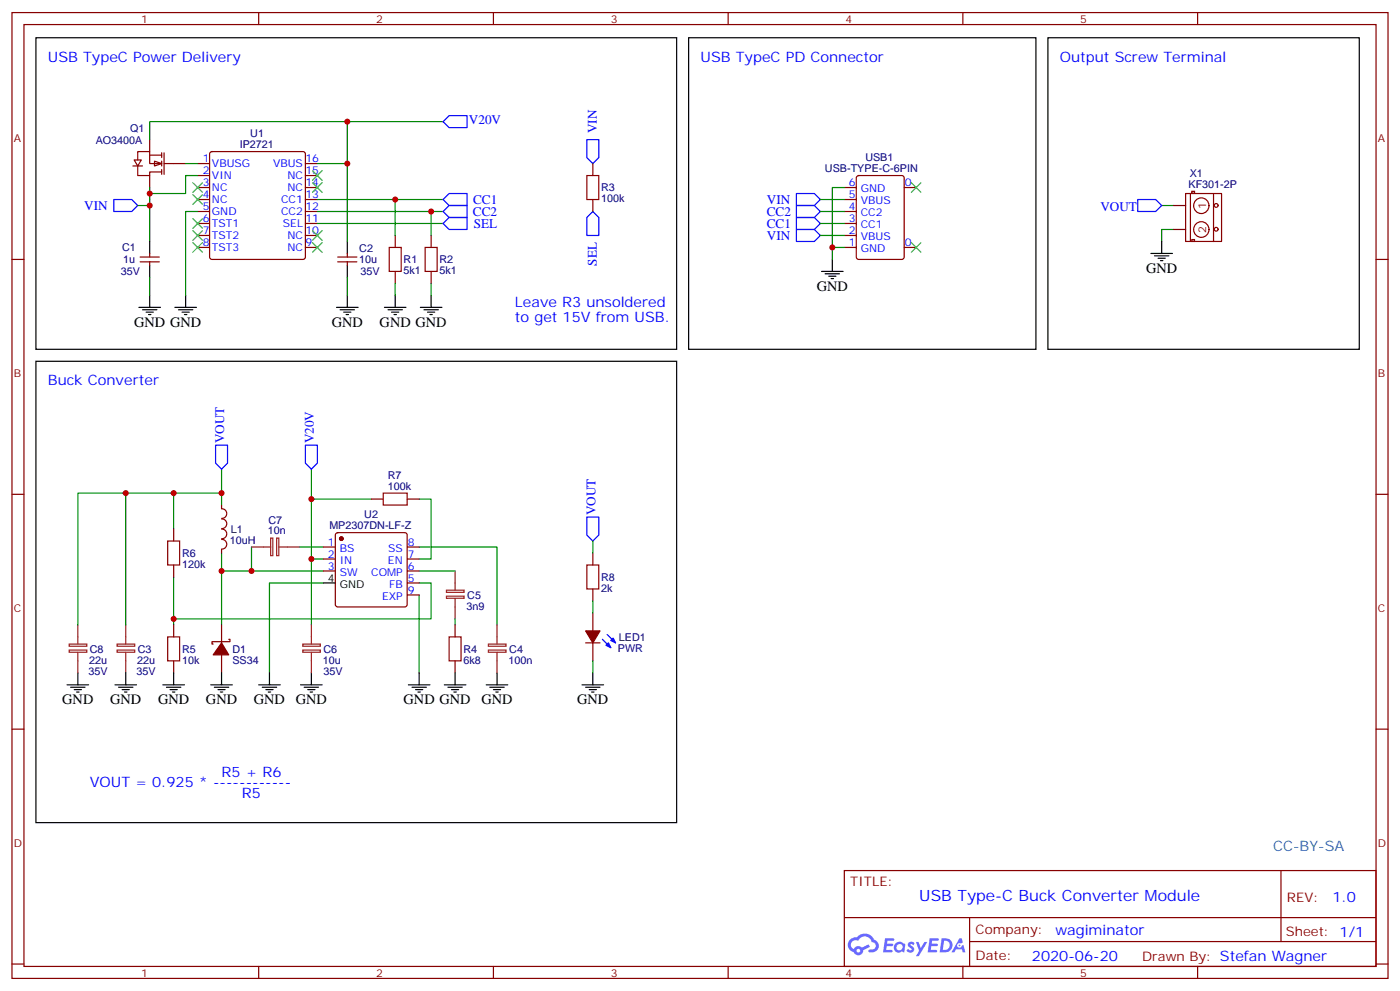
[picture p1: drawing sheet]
<svg xmlns="http://www.w3.org/2000/svg" width="412mm" height="292mm" viewBox="0 0 412 292" stroke-linecap="round" stroke-linejoin="round" font-family="sans-serif">
<g fill="none" stroke="#870000" stroke-width=".35">
<path d="M3.5 3.7h405.4v284.3h-405.4zM7.1 7.2h398.2v277.3h-398.2zM76.2 3.7v3.5M145.3 3.7v3.5M214.5 3.7v3.5M283.6 3.7v3.5M352.8 3.7v3.5M3.5 76.4h3.6M405.3 76.4h3.6M3.5 145.5h3.6M405.3 145.5h3.6M3.5 214.7h3.6"/>
<path d="M405.3 214.7h3.6M248.7 256.3h156.6v28.2h-156.6zM377.3 256.3v20.9M248.7 270.1h156.5M285.6 277.2h119.6M285.6 270.1v14.2M3.5 283.8h3.6M76.2 284.5v3.5M145.3 284.5v3.5M214.5 284.5v3.5M283.6 284.5v3.5M352.8 284.5v3.5"/>
<path d="M405.3 283.8h3.6"/>
</g>
<g fill="#5487ff">
<path d="M267.7 277.5a1.22 1.22 0 0 1 1.7 .2l-.4 .6a.47 .47 0 0 0-.3-.4 .47 .47 0 0 0-.5 .2l.1 .2a1.14 1.14 0 0 1 .8 1.8 1.14 1.14 0 0 1-1.9 0l-.2-.2 .5-.6 .7 .5a.29 .29 0 0 0 .3-.3 .29 .29 0 0 0-.2-.3 1.04 1.04 0 0 1-.6-1.7z"/>
<path d="M260.7 276.2h2.4l.3 .2-.2 .5-1.8 .1-.1 .8h1.5l.3 .4-.3 .4h-1.6l-.2 1.1h1.7l.2 .3-.2 .3-2.6 .1z"/>
<path d="M273.8 276.2h2.4l.3 .2-.1 .5-1.8 .1-.2 .8h1.6l.3 .4-.4 .4-1.6-.1-.1 1.1 1.7 .1 .2 .3-.2 .3-2.6 .1z"/>
<path d="M282.6 276.2h.7l.3 1.3-.6 .3a.69 .69 0 0 0-1 .3 .69 .69 0 0 0 .4 .9 .69 .69 0 0 0 .9-.6l.5-.2 .6 2.2h-.8l-.2-.9h-1.8l-.5 .9h-.8z"/>
<path d="M269.8 277.3h.8l.6 1.8 1.1-1.8h.9l-2.6 4.2h-.8l.9-1.5z"/>
<path d="M277.4 276.2l-.6 4.2h1.3a2.11 2.11 0 0 0 2.5-2.1 2.11 2.11 0 0 0-2.5-2.1zM278.1 277a1.39 1.39 0 0 1 1.7 1.4 1.39 1.39 0 0 1-1.8 1.2h-.3z"/>
<path d="M263.7 277.8a1.54 1.54 0 0 0-.1 2.2 1.54 1.54 0 0 0 2.2 .1l.6 .3 .3-2.3-.2-.3h-.4a1.49 1.49 0 0 0-2.4 0zM264 278.8a.94 .94 0 0 1 1.8 0 .94 .94 0 0 1-1.8 0z"/>
<path d="M250.4 276.6a2.18 2.18 0 0 0 1.1 3.7 1.44 1.44 0 0 0 1.6 .9 1.44 1.44 0 0 0 1.2-1.4l2-1.1-.5-.7-1.9 1a1.47 1.47 0 0 0-2.4 .4 1.39 1.39 0 0 1-.7-1.9 1.39 1.39 0 0 1 2-.5 2.12 2.12 0 0 1 2.2-1.3 2.12 2.12 0 0 1 1.9 1.7 1.14 1.14 0 0 1 1.1 1.4 1.14 1.14 0 0 1-1.7 .7 .43 .43 0 0 0-.5 .4 .43 .43 0 0 0 .4 .5 1.98 1.98 0 0 0 2.5-1.2 1.98 1.98 0 0 0-1.2-2.6 3.1 3.1 0 0 0-5.3-.6l-.9 .1zM252.3 279.9a.55 .55 0 0 1 1.1 0 .55 .55 0 0 1-1.1 0z"/>
<circle cx="282.6" cy="278.3" r=".26"/>
</g>
<path d="M10.6 11.1h188.7v91.7h-188.7zM202.8 11.1h102.4v91.7h-102.4zM308.7 11.1h91.7v91.7h-91.7zM339 74.6h6.4M340.1 75.3h4.2M341.1 76h2.2M341.8 76.7h.7M342.2 71.1v3.5" fill="none" stroke="#000" stroke-width=".35"/>
<path d="M172.9 41.1h3.5v5.3l-1.8 1.8-1.7-1.8zM335.1 58.7h5.3l1.8 1.8-1.8 1.8h-5.3zM174.6 62.3l1.8 1.7v5.3h-3.5v-5.3z" fill="none" stroke="#00f" stroke-width=".35"/>
<path d="M172.9 51.7h3.5v7h-3.5z" fill="none" stroke="#a10000" stroke-width=".35"/>
<g fill="none" stroke="#870000" stroke-width=".35">
<path d="M58.2 48.2h3.5M58.2 51.7h3.5M58.2 55.2h3.5M58.2 58.7h3.5M62 44.8l.4-.2h26.9l.5 .2 .2 .5v30.4l-.3 .5-.4 .2h-26.9l-.5-.3-.2-.4v-30.4zM90 48.2h3.5M90 51.7h3.5M90 55.2h3.5M90 58.7h3.5M174.6 48.2v3.5M174.6 58.7v3.6M349.2 57h10.6v14.1h-10.6z"/>
<path d="M350.7 57v14.1M351.1 56.3h.8v.6h-.8zM357.5 57v14.1M58.2 62.3h3.5M58.2 65.8h3.5M58.2 69.3h3.5M58.2 72.8h3.5M90 62.3h3.5M90 65.8h3.5M90 69.3h3.5M90 72.8h3.5M351.1 70.5h.8v.6h-.8z"/>
<circle cx="353.8" cy="60.6" r="2.28"/>
<circle cx="353.8" cy="67.6" r="2.28"/>
<circle cx="358.3" cy="60.5" r=".56"/>
<circle cx="358.3" cy="67.5" r=".56"/>
</g>
<path d="M342.2 60.5h3.5M345.7 67.6h-3.5v3.5" fill="none" stroke="#008700" stroke-width=".35"/>
<path d="M345.7 60.5h3.5M345.7 67.6h3.5" fill="none" stroke="#800000" stroke-width=".35"/>
<g fill="#fff" stroke="#870000" stroke-width=".35">
<path d="M45.5 47.4l2.1 .8-2.1 .7z"/>
<path d="M39.5 47.1h2.1l-1 1.8z"/>
</g>
<g fill="none" stroke="#870000" stroke-width=".35">
<path d="M39.2 48.9h2.8M40.6 48.9v2.8h3.5v-1.1h3.5M40.6 47.1v-2.5h3.5v3.6h3.5M44.1 45.7h3.5M44.1 41.1v3.5M44.1 51.7v3.5M47.6 45v1.4M47.6 47.4v1.5M47.6 49.9v1.4M48.3 45v6.3M48.3 48.2h6.4M248.7 58.7h3.5"/>
<path d="M248.7 55.2h3.5M252.5 51.9l.4-.2h12.7l.7 .4v23.6l-.4 .6-13 .1-.6-.5-.1-23.5zM266.3 55.2h3.6M41.3 77.1h5.6M41.3 75.7h5.6M44.1 74.6v1.1M44.1 77.1v1M99.5 77.1h5.6M99.5 75.7h5.6M102.3 74.6v1.1M102.3 77.1v1M116.4 69.3v3.5"/>
<path d="M116.4 79.9v3.5M127 69.3v3.5M127 79.9v3.5M248.7 72.8h3.5M248.7 69.3h3.5M248.7 65.8h3.5M248.7 62.3h3.5M266.3 72.8h3.6M51.2 155.8v3.5M65.3 148.7v1.1M65.3 149.8a1.41 1.41 0 0 1 1.5 1.4 1.41 1.41 0 0 1-1.5 1.4M65.3 158.8a1.41 1.41 0 0 1 1.5 1.4 1.41 1.41 0 0 1-1.5 1.4"/>
<path d="M65.3 155.8a1.41 1.41 0 0 1 1.5 1.4 1.41 1.41 0 0 1-1.5 1.4M65.3 152.8a1.41 1.41 0 0 1 1.5 1.4 1.41 1.41 0 0 1-1.5 1.4M99 157l.5-.2h19.7l.5 .2 .2 .5v20.5l-.2 .5-.5 .2h-19.7l-.5-.3-.2-.4v-20.5zM109.4 146.9h3.5M119.9 146.9h3.6M51.2 166.3v3.6M65.3 161.7v1.1M95.2 161h3.6M95.2 164.6h3.6M95.2 168.1h3.6M119.9 161h3.6M119.9 164.6h3.6"/>
<path d="M119.9 168.1h3.6M119.9 171.6h3.6M119.9 175.2h3.6M174.6 162.8v3.5M174.6 173.4v3.5M51.2 184v3.5M51.2 194.6v3.5M65.3 184v5.3M65.3 192.8v5.3M67.4 188.2h.3v.7h-5.3v.7h.4M134.1 184v3.5M134.1 194.6v3.5"/>
<path d="M172.5 189.3h4.2M174.6 180.4v5.3M174.6 189.3v5.3"/>
</g>
<g fill="none" stroke="#008700" stroke-width=".35">
<path d="M102.3 35.8v12.4h-8.8M130.5 35.8h-86.4v5.3M44.1 55.2v15.9M54.7 48.2h3.5M58.2 51.7h-3.5v5.3h-10.6M93.5 58.7h37M102.3 48.2v22.9M116.4 58.7v10.6M241.7 58.7h7M248.7 55.2h-3.5v17.6M40.6 60.5h3.5M58.2 62.3h-3.5v24.7"/>
<path d="M93.5 62.3h37M93.5 65.8h37M127 62.3v7M241.7 62.3h7M241.7 65.8h7M241.7 69.3h7M248.7 72.8h-3.5v3.6M44.1 81.7v5.3M102.3 81.7v5.3M116.4 83.4v3.6M127 83.4v3.6M65.3 138.1v7.1h-28.3v38.8"/>
<path d="M91.7 138.1v26.5h3.5M37 145.2h-14.1v38.8M51.2 145.2v10.6M65.3 145.2v3.5M91.7 146.9h17.7M123.5 146.9h3.5v17.7h-3.5M174.6 159.3v3.5M51.2 169.9v14.1M65.3 162.8v5.3h29.9M65.3 168.1v15.9M74.1 161v7.1M88.2 161h7"/>
<path d="M91.7 164.6v19.4M95.2 171.6h-15.8v26.5M123.5 161h22.9v23M123.5 171.6h3.5v10.6h-75.8M123.5 175.2v22.9M123.5 168.1h10.6M174.6 176.9v3.5M134.1 182.2v1.8M174.6 194.6v3.5"/>
</g>
<g fill="none" stroke="#000" stroke-width=".35">
<path d="M44.1 71.1v3.5M44.1 78.1v3.6M102.3 71.1v3.5M102.3 78.1v3.6M242 79.9h6.4M245.2 76.4v3.5M40.9 90.5h6.4M42 91.2h4.2M43 91.9h2.2M43.7 92.6h.7M44.1 87v3.5M51.5 90.5h6.4"/>
<path d="M52.6 91.2h4.2M53.6 91.9h2.1M54.3 92.6h.7M54.7 87v3.5M99.1 90.5h6.4M100.2 91.2h4.2M101.2 91.9h2.2M102 92.6h.7M102.3 87v3.5M113.2 90.5h6.4M114.3 91.2h4.2M115.4 91.9h2.1"/>
<path d="M116.1 92.6h.7M116.4 87v3.5M123.8 90.5h6.4M124.9 91.2h4.2M125.9 91.9h2.2M126.6 92.6h.8M127 87v3.5M243.1 80.6h4.2M244.1 81.3h2.1M244.8 82h.7M10.6 106.4h188.7v135.8h-188.7zM95.2 171.6h3.6"/>
<path d="M22.9 198.1v3.5M37 198.1v3.5M51.2 198.1v3.5M65.3 198.1v3.5M79.4 198.1v3.5M91.7 198.1v3.5M123.5 198.1v3.5M134.1 198.1v3.5M146.4 198.1v3.5M174.6 198.1v3.5M19.8 201.6h6.3M20.8 202.3h4.2"/>
<path d="M21.9 203h2.1M22.6 203.7h.7M33.9 201.6h6.3M34.9 202.3h4.3M36 203h2.1M36.7 203.7h.7M48 201.6h6.3M49 202.3h4.3M50.1 203h2.1M50.8 203.7h.7M62.1 201.6h6.3M63.1 202.3h4.3"/>
<path d="M64.2 203h2.1M64.9 203.7h.7M76.2 201.6h6.3M77.3 202.3h4.2M78.3 203h2.1M79 203.7h.7M88.5 201.6h6.4M89.6 202.3h4.2M90.7 203h2.1M91.4 203.7h.7M120.3 201.6h6.3M121.4 202.3h4.2"/>
<path d="M122.4 203h2.1M123.1 203.7h.7M130.9 201.6h6.3M131.9 202.3h4.3M133 203h2.1M133.7 203.7h.7M143.2 201.6h6.4M144.3 202.3h4.2M145.3 203h2.2M146 203.7h.8M171.4 201.6h6.4M172.5 202.3h4.2"/>
<path d="M173.6 203h2.1M174.3 203.7h.7"/>
</g>
<g fill="none" stroke="#3c3" stroke-width=".35">
<path d="M56.8 53.8l2.8 2.8M56.8 57.3l2.8 2.8M59.6 53.8l-2.8 2.8M59.6 57.3l-2.8 2.8M92.1 50.3l2.8 2.8M92.1 53.8l2.8 2.8M94.9 50.3l-2.8 2.8M94.9 53.8l-2.8 2.8M268.5 53.8l2.8 2.8M271.3 53.8l-2.8 2.8M56.8 64.4l2.8 2.8M56.8 67.9l2.8 2.8"/>
<path d="M56.8 71.4l2.8 2.9M59.6 64.4l-2.8 2.8M59.6 67.9l-2.8 2.8M59.6 71.4l-2.8 2.9M92.1 67.9l2.8 2.8M92.1 71.4l2.8 2.9M94.9 67.9l-2.8 2.8M94.9 71.4l-2.8 2.9M268.5 71.4l2.8 2.9M271.3 71.4l-2.8 2.9"/>
</g>
<g fill="none" stroke="#00f" stroke-width=".35">
<path d="M130.5 35.8l1.8-1.8h5.3v3.6h-5.3zM33.5 58.7h5.3l1.8 1.8-1.8 1.8h-5.3zM130.5 58.7l1.8-1.7h5.3v3.5h-5.3zM234.6 57h5.3l1.8 1.7-1.8 1.8h-5.3zM130.5 62.3l1.8-1.8h5.3v3.5h-5.3zM130.5 65.8l1.8-1.8h5.3v3.6h-5.3zM234.6 60.5h5.3l1.8 1.8-1.8 1.7h-5.3zM234.6 64h5.3l1.8 1.8-1.8 1.8h-5.3zM234.6 67.6h5.3l1.8 1.7-1.8 1.8h-5.3zM63.5 131.1h3.5v5.2l-1.7 1.8-1.8-1.8zM90 131.1h3.5v5.2l-1.8 1.8-1.7-1.8zM172.9 152.2h3.5v5.3l-1.8 1.8-1.7-1.8z"/>
<path d="M177.4 188.2l2.5 2.5M178.9 186.8l2.4 2.5"/>
</g>
<path d="M114.7 72.8h3.5v7.1h-3.5zM125.2 72.8h3.6v7.1h-3.6zM49.4 159.3h3.5v7h-3.5zM112.9 145.2h7v3.5h-7zM172.9 166.3h3.5v7.1h-3.5zM49.4 187.5h3.5v7.1h-3.5zM132.3 187.5h3.5v7.1h-3.5z" fill="none" stroke="#a10000" stroke-width=".35"/>
<g fill="none" stroke="#8c2424" stroke-width=".35">
<path d="M79.7 158.4h.7v5.2h-.7zM81.5 158.4h.6v5.2h-.6zM74.1 161h5.6M82.2 161h6M131.5 175.5h5.2v.6h-5.2zM131.5 173.7h5.2v.7h-5.2zM134.1 168.1v5.6M134.1 176.2v6M20.4 191.4h5.2v.6h-5.2zM20.4 189.6h5.2v.7h-5.2zM22.9 184v5.6M22.9 192.1v6"/>
<path d="M34.5 191.4h5.2v.6h-5.2zM34.5 189.6h5.2v.7h-5.2zM37 184v5.6M37 192.1v6M89.2 191.4h5.2v.6h-5.2zM89.2 189.6h5.2v.7h-5.2zM91.7 184v5.6M91.7 192.1v6M143.9 191.4h5.1v.6h-5.1zM143.9 189.6h5.1v.7h-5.1zM146.4 184v5.6M146.4 192.1v6"/>
</g>
<g fill="#870000" stroke="#870000" stroke-width=".35">
<path d="M65.3 189.3l2.1 3.5h-4.6z"/>
<path d="M172.5 185.7h4.2l-2.1 3.6z"/>
<circle cx="100.5" cy="158.6" r=".53"/>
</g>
<g fill="#00f" stroke="#00f" stroke-width=".35">
<path d="M178.5 190l.7-.7 .7 1.4z"/>
<path d="M179.9 188.6l.7-.7 .7 1.4z"/>
</g>
<g fill="#c00">
<circle cx="37" cy="145.2" r=".88"/>
<circle cx="116.4" cy="58.7" r=".88"/>
<circle cx="102.3" cy="35.8" r=".88"/>
<circle cx="245.2" cy="72.8" r=".88"/>
<circle cx="102.3" cy="48.2" r=".88"/>
<circle cx="44.1" cy="57" r=".88"/>
<circle cx="127" cy="62.3" r=".88"/>
<circle cx="44.1" cy="60.5" r=".88"/>
<circle cx="51.2" cy="182.2" r=".88"/>
<circle cx="91.7" cy="164.6" r=".88"/>
<circle cx="65.3" cy="168.1" r=".88"/>
<circle cx="74.1" cy="168.1" r=".88"/>
<circle cx="91.7" cy="146.9" r=".88"/>
<circle cx="51.2" cy="145.2" r=".88"/>
<circle cx="65.3" cy="145.2" r=".88"/>
</g>
<text font-size="4.6" fill="#00f" x="270.8" y="265.3">USB Type-C Buck Converter Module</text>
<g font-size="4.2" fill="#00f">
<text x="14.1" y="18.2">USB TypeC Power Delivery</text>
<text x="206.4" y="18.2">USB TypeC PD Connector</text>
<text x="312.2" y="18.2">Output Screw Terminal</text>
<text x="151.7" y="90.5">Leave R3 unsoldered</text>
<text x="151.7" y="94.7">to get 15V from USB.</text>
<text x="14.1" y="113.4">Buck Converter</text>
<text x="26.5" y="231.6">VOUT = 0.925 * ------------</text>
<text x="65.3" y="228.9">R5 + R6</text>
<text x="71.3" y="234.9">R5</text>
<text x="392.5" y="265.6">1.0</text>
<text x="310.9" y="275.1">wagiminator</text>
<text x="304" y="282.9">2020-06-20</text>
</g>
<g font-size="4.2">
<text x="337.6" y="80.3">GND</text>
<text x="240.6" y="85.5">GND</text>
<text x="39.5" y="96.1">GND GND</text>
<text x="97.7" y="96.1">GND</text>
<text x="111.8" y="96.1">GND GND</text>
<text x="18.3" y="207.3">GND</text>
<text x="32.5" y="207.3">GND</text>
<text x="46.6" y="207.3">GND</text>
<text x="60.7" y="207.3">GND</text>
<text x="74.8" y="207.3">GND</text>
<text x="87.1" y="207.3">GND</text>
<text x="118.9" y="207.3">GND GND</text>
<text x="141.8" y="207.3">GND</text>
<text x="170" y="207.3">GND</text>
</g>
<text font-size="4.2" fill="#0099b0" x="375" y="250.6">CC-BY-SA</text>
<g font-size="3.9" fill="#00f">
<text x="138.1" y="36.6">V20V</text>
<text x="175.8" y="39.2" transform="rotate(-90 175.8 39.2)">VIN</text>
<text x="24.8" y="61.8">VIN</text>
<text x="139.3" y="63.6">CC2</text>
<text x="139.4" y="60">CC1</text>
<text x="225.9" y="60">VIN</text>
<text x="225.9" y="63.6">CC2</text>
<text x="324.1" y="62.2">VOUT</text>
<text x="139.6" y="67.1">SEL</text>
<text x="225.9" y="67.1">CC1</text>
<text x="225.9" y="70.6">VIN</text>
<text x="175.8" y="78.2" transform="rotate(-90 175.8 78.2)">SEL</text>
<text x="66.1" y="130.5" transform="rotate(-90 66.1 130.5)">VOUT</text>
<text x="92.5" y="130.5" transform="rotate(-90 92.5 130.5)">V20V</text>
<text x="175.4" y="151.6" transform="rotate(-90 175.4 151.6)">VOUT</text>
</g>
<g font-size="3.9" fill="#800">
<text x="250.5" y="260.9">TITLE:</text>
<text x="379.1" y="265.6">REV:</text>
<text x="287.4" y="275.1">Company:</text>
<text x="378.7" y="275.7">Sheet: 1/1</text>
<text x="287.4" y="282.8">Date:</text>
<text x="336.4" y="282.8">Drawn By: Stefan Wagner</text>
</g>
<g font-size="3.2" fill="#800">
<text x="41.6" y="6.7">1</text>
<text x="110.8" y="6.7">2</text>
<text x="179.9" y="6.7">3</text>
<text x="249.1" y="6.7">4</text>
<text x="318.2" y="6.7">5</text>
<text x="4.1" y="41.8">A</text>
<text x="405.9" y="41.8">A</text>
<text x="355.3" y="61.6" transform="rotate(-90 355.3 61.6)">1</text>
<text x="355.3" y="68.7" transform="rotate(-90 355.3 68.7)">2</text>
<text x="4.1" y="110.9">B</text>
<text x="405.9" y="110.9">B</text>
<text x="4.1" y="180.1">C</text>
<text x="405.9" y="180.1">C</text>
<text x="4.1" y="249.2">D</text>
<text x="405.9" y="249.2">D</text>
<text x="41.6" y="287.5">1</text>
<text x="110.8" y="287.5">2</text>
<text x="179.9" y="287.5">3</text>
<text x="249.1" y="287.5">4</text>
<text x="318.2" y="287.5">5</text>
</g>
<g font-size="3.2" fill="#000080">
<text x="38.4" y="38.7">Q1</text>
<text x="73.7" y="40.2">U1</text>
<text x="28.2" y="42.3">AO3400A</text>
<text x="70.6" y="43.7">IP2721</text>
<text x="254.9" y="47.3">USB1</text>
<text x="243" y="50.7">USB-TYPE-C-6PIN</text>
<text x="350.4" y="52.1">X1</text>
<text x="177.1" y="59.5">100k</text>
<text x="177.1" y="56.4">R3</text>
<text x="350.1" y="55.3">KF301-2P</text>
<text x="36" y="74">C1</text>
<text x="36.3" y="77.5">1u</text>
<text x="105.8" y="77.5">10u</text>
<text x="105.8" y="74.3">C2</text>
<text x="118.9" y="77.6">R1</text>
<text x="129.5" y="77.6">R2</text>
<text x="35.6" y="81">35V</text>
<text x="106.2" y="81">35V</text>
<text x="118.9" y="80.7">5k1</text>
<text x="129.5" y="80.7">5k1</text>
<text x="114.3" y="140.9">R7</text>
<text x="114.3" y="144.1">100k</text>
<text x="79.1" y="154.2">C7</text>
<text x="97" y="155.8">MP2307DN-LF-Z</text>
<text x="107.3" y="152.6">U2</text>
<text x="67.7" y="160.1">10uH</text>
<text x="68" y="156.9">L1</text>
<text x="78.9" y="157.3">10n</text>
<text x="53.6" y="167.2">120k</text>
<text x="53.6" y="163.9">R6</text>
<text x="177.1" y="171">R8</text>
<text x="137.4" y="179.5">3n9</text>
<text x="137.7" y="176.3">C5</text>
<text x="177.1" y="174.2">2k</text>
<text x="182" y="191.9">PWR</text>
<text x="182.3" y="188.6">LED1</text>
<text x="26.3" y="195.4">22u</text>
<text x="26.5" y="192.2">C8</text>
<text x="40.4" y="195.4">22u</text>
<text x="40.6" y="192.2">C3</text>
<text x="53.6" y="195.4">10k</text>
<text x="53.6" y="192.2">R5</text>
<text x="68.4" y="195.4">SS34</text>
<text x="68.4" y="192.2">D1</text>
<text x="95.1" y="195.4">10u</text>
<text x="95.2" y="192.2">C6</text>
<text x="136.5" y="195.4">6k8</text>
<text x="136.5" y="192.2">R4</text>
<text x="149.7" y="195.4">100n</text>
<text x="150" y="192.2">C4</text>
<text x="26.1" y="198.8">35V</text>
<text x="40.2" y="198.8">35V</text>
<text x="95.2" y="198.8">35V</text>
</g>
<g font-size="3.2" fill="#00f">
<text x="59.7" y="47.8">1</text>
<text x="90" y="47.8">16</text>
<text x="59.7" y="51.3">2</text>
<text x="62.4" y="49.2">VBUSG</text>
<text x="62.4" y="52.7">VIN</text>
<text x="80.4" y="49.2">VBUS</text>
<text x="84.7" y="52.7">NC</text>
<text x="90" y="51.3">15</text>
<text x="59.7" y="54.9">3</text>
<text x="59.7" y="58.4">4</text>
<text x="62.4" y="56.3">NC</text>
<text x="62.4" y="59.8">NC</text>
<text x="82.8" y="59.8">CC1</text>
<text x="84.7" y="56.3">NC</text>
<text x="90" y="58.4">13</text>
<text x="90" y="54.9">14</text>
<text x="250" y="58.4">5</text>
<text x="250" y="54.9">6</text>
<text x="253.5" y="56.6">GND</text>
<text x="266.5" y="54.9">0</text>
<text x="59.7" y="61.9">5</text>
<text x="59.7" y="65.4">6</text>
<text x="62.4" y="63.3">GND</text>
<text x="82.8" y="63.3">CC2</text>
<text x="90" y="65.4">11</text>
<text x="90" y="61.9">12</text>
<text x="250" y="65.4">3</text>
<text x="250" y="61.9">4</text>
<text x="253.5" y="63.7">CC2</text>
<text x="253.5" y="60.1">VBUS</text>
<text x="59.7" y="69">7</text>
<text x="62.4" y="66.9">TST1</text>
<text x="62.4" y="70.4">TST2</text>
<text x="83.3" y="66.9">SEL</text>
<text x="84.7" y="70.4">NC</text>
<text x="90" y="69">10</text>
<text x="250" y="69">2</text>
<text x="253.5" y="70.7">VBUS</text>
<text x="253.5" y="67.2">CC1</text>
<text x="59.7" y="72.5">8</text>
<text x="62.4" y="73.9">TST3</text>
<text x="84.7" y="73.9">NC</text>
<text x="90" y="72.5">9</text>
<text x="250" y="72.5">1</text>
<text x="253.5" y="74.3">GND</text>
<text x="266.5" y="72.5">0</text>
<text x="96.6" y="160.7">1</text>
<text x="120.1" y="160.7">8</text>
<text x="96.6" y="164.2">2</text>
<text x="96.6" y="167.7">3</text>
<text x="100.1" y="162.5">BS</text>
<text x="100.1" y="166">IN</text>
<text x="114.3" y="166">EN</text>
<text x="114.3" y="162.5">SS</text>
<text x="120.1" y="167.7">6</text>
<text x="120.1" y="164.2">7</text>
<text x="100.1" y="169.5">SW</text>
<text x="109.3" y="169.5">COMP</text>
<text x="114.6" y="173">FB</text>
<text x="120.1" y="171.3">5</text>
<text x="112.5" y="176.6">EXP</text>
<text x="120.1" y="174.8">9</text>
</g>
<g font-size="3.2">
<text x="96.6" y="171.3">4</text>
<text x="100.1" y="173">GND</text>
</g>
</svg>
